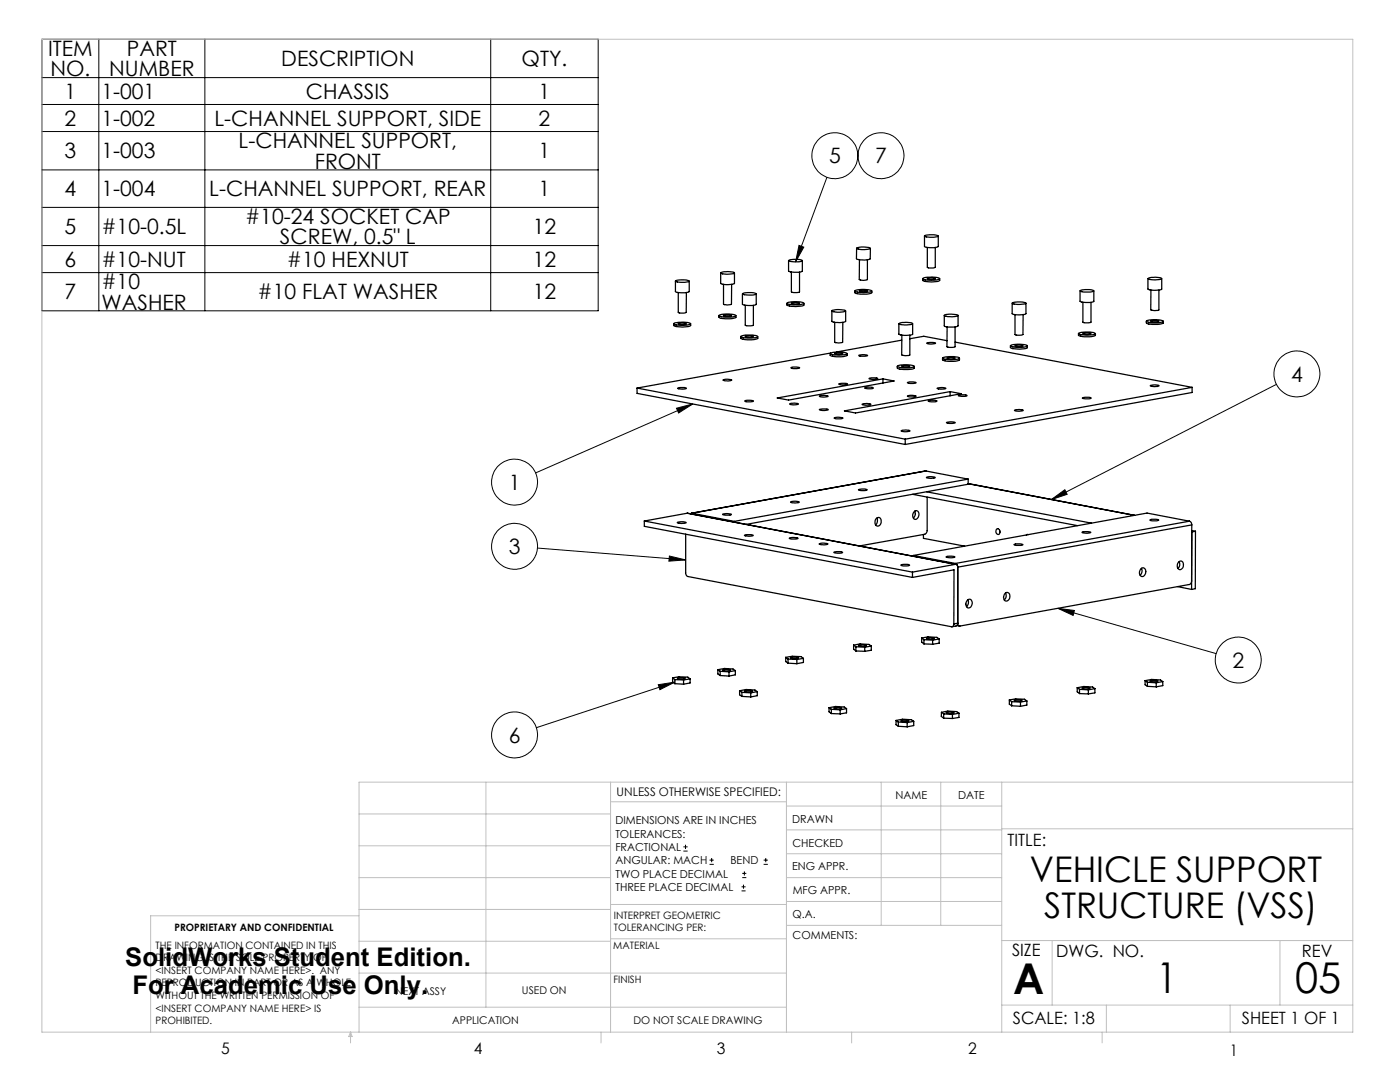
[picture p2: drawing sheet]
<svg xmlns="http://www.w3.org/2000/svg" width="279mm" height="216mm" viewBox="0 0 279 216" stroke-linecap="round" stroke-linejoin="round" font-family="sans-serif">
<g fill="none" stroke="#000" stroke-width=".2">
<path d="M8.4 7.8h111v54.2h-111zM8.4 15.5h111M19.7 7.8v54.2M40.9 7.8v54.2M97.9 7.8v54.2M8.4 20.8h111M8.4 26.2h111M8.4 33.9h111M165 35.4l-6.2 16.8M8.4 41.4h111M8.4 49h111M8.4 54.4h111"/>
<path d="M159.5 49l.9 .3-1.6 2.9zM254.7 76.7l-44.9 23M135 81.5l3.3-.9-2.9 1.8zM138.3 80.6l-31.4 13.8M209.8 99.7l2.7-2 .5 .9zM107.3 109.4l29.5 2.3M133.6 110.9l3.2 .8-3.3 .3zM131.4 136.6l3.3-.5-3 1.5zM134.7 136.1l-27.7 9.1M211.1 121.4l3.3 .4-.2 1zM211.1 121.4l31.6 9M136.4 169.8h.8"/>
<path d="M136.4 169h.8M136.8 168.6v.8M141.6 172.5h.9M141.6 171.6h.9M142 171.2v.8M148 177.8h.8M148 177h.8M148.1 175.1h.8M148.1 174.3h.8M148.4 176.5v.8M148.6 173.9v.8M152.4 172.5h.8"/>
<path d="M152.4 171.6h.8M152.8 171.2v.8"/>
<circle cx="166.6" cy="31.1" r="4.6"/>
<circle cx="175.8" cy="31.1" r="4.6"/>
<circle cx="258.8" cy="74.6" r="4.6"/>
<circle cx="102.7" cy="96.2" r="4.6"/>
<circle cx="102.7" cy="109" r="4.6"/>
<circle cx="247.1" cy="131.7" r="4.6"/>
<circle cx="102.7" cy="146.6" r="4.6"/>
</g>
<g fill="none" stroke="#c0c0c0" stroke-width=".2">
<path d="M8.4 7.8h261.6v198.2h-261.6zM97 156.1v44.9M121.8 156.1v49.9M121.8 160h35.2M157 156.1v49.9M175.9 156.1v28.5M187.7 156.1v28.5M199.9 156.1v49.9M270 156.1h-198.4v49.9M71.6 175.1h50.2M71.6 168.8h50.2M71.6 162.4h50.2"/>
<path d="M157 170.4h42.9M157 165.6h42.9M157 160.8h42.9M157 175.1h42.9M157 179.9h42.9M199.9 165.4h70.1M71.6 194.2h85.4M71.6 187.8h50.2M71.6 181.5h50.2M71.6 182.7h-41.5v23.3M121.8 187.3h35.2M121.8 180.5h35.2"/>
<path d="M157 184.6h42.9M199.9 187.7h70.1M210 187.7v12.9M255.4 187.7v12.9M70 206v2.1M70 206l.3 .8h-.7zM71.6 201h85.4M119.9 206v2.1M170 206v2.1M199.9 200.6h70.1M220 206v2.1M220.8 200.6v5.4"/>
<path d="M245.5 200.6v5.4"/>
</g>
<path d="M135 81.5l3.3-.9-2.9 1.8zM209.8 99.7l2.7-2 .5 .9zM211.1 121.4l3.3 .4-.2 1zM131.4 136.6l3.3-.5-3 1.5zM133.6 110.9l3.2 .8-3.3 .3zM159.5 49l.9 .3-1.6 2.9z" fill="#000"/>
<g fill="none" stroke="#000" stroke-width=".25">
<path d="M134.8 56.1v2.1a3.8 3.8 0 0 0 2.7 0v-2.1M134.8 56.1a4.2 4.2 0 0 1 2.7 0 3.7 3.7 0 0 1-2.7 0zM135.4 58.4v3.9l.5 .2 1-.2 .1-3.9M143.8 54.4v2.1a3.5 3.5 0 0 0 2.8 .1v-2.1M143.8 54.4a3.9 3.9 0 0 1 2.8 0 3.5 3.5 0 0 1-2.8 0zM144.4 56.7v4a1.87 1.87 0 0 0 1.6 0v-4M148.2 58.6v2.1a3.8 3.8 0 0 0 2.7 0v-2.1M148.2 58.6a4.1 4.1 0 0 1 2.7 0 3.6 3.6 0 0 1-2.7 0zM157.4 52v2.1a3.8 3.8 0 0 0 2.7 0v-2.1M157.4 52a4.1 4.1 0 0 1 2.7 0 3.6 3.6 0 0 1-2.7 0zM157.9 54.3v3.9l.5 .2 1.2-.2v-3.9M170.6 58a5.1 5.1 0 0 1 3.4 0 4.1 4.1 0 0 1-2.9 .3z"/>
<path d="M170.6 58.1v.3a4.7 4.7 0 0 0 3.4 0v-.3M171 49.5a4 4 0 0 1 2.7 0 3.5 3.5 0 0 1-2.7 0zM171 49.5l-.1 2.1a4.1 4.1 0 0 0 2.8 0v-2M171.5 58l1.1-.1 .5 .1v.1a1.63 1.63 0 0 1-1.6-.1zM171.5 51.8v4a1.95 1.95 0 0 0 1.6 0v-4M184.1 55.6a5.1 5.1 0 0 1 3.4 0 4.7 4.7 0 0 1-3.4 0zM184.1 55.6v.4a4.7 4.7 0 0 0 3.4 0v-.4M184.5 47.1v2.1a3.8 3.8 0 0 0 2.8 0v-2.1M184.5 47.1a4.2 4.2 0 0 1 2.8 0 3.7 3.7 0 0 1-2.8 0zM185 55.6l.5-.1 1.2 .1a2.04 2.04 0 0 1-1.7 0zM185.1 49.4v3.9l.5 .2 1.1-.2v-3.9M215.5 58a4.2 4.2 0 0 1 2.8 0 3.7 3.7 0 0 1-2.8 0z"/>
<path d="M215.5 58v2.1a3.8 3.8 0 0 0 2.8 0v-2.1M229.1 55.6v2.1a3.8 3.8 0 0 0 2.7 0v-2.1M229.1 55.6a3.6 3.6 0 0 1 2.7 0 3.6 3.6 0 0 1-2.7 0zM229.7 57.9v3.9a2.15 2.15 0 0 0 1.6 0v-3.9M127.1 77.4v1.1l53.6 10.2M127.1 77.4l53.6 10.2M134.4 64.6v.3a4.7 4.7 0 0 0 3.4 0v-.3M134.4 64.6a5.1 5.1 0 0 1 3.4 0 4.7 4.7 0 0 1-3.4 0zM135.2 77.5l.1-.1a2.4 2.4 0 0 1 1.7 .1 2.52 2.52 0 0 1-1.8 0zM135.3 64.6l.5-.1 1.2 .1a2.04 2.04 0 0 1-1.7 0zM143.5 63v.3a4.9 4.9 0 0 0 3.4 0v-.3M143.5 62.9a5.1 5.1 0 0 1 3.4 0 3.2 3.2 0 0 1-2.5 .4z"/>
<path d="M144.3 75.8a2.52 2.52 0 0 1 1.7 0 2.1 2.1 0 0 1-1.7 0zM144.4 63l.5-.2 1.1 .2-.5 .1zM147.8 67.1v.4a4.7 4.7 0 0 0 3.4 0v-.3M147.9 67.1a5.5 5.5 0 0 1 3.3 0 3.9 3.9 0 0 1-2.9 .3l-.4-.2zM148.7 80a2.48 2.48 0 0 1 1.7 0l-.1 .1a1.72 1.72 0 0 1-1.6-.1zM148.7 67.1a2.24 2.24 0 0 1 1.7 .1 2.25 2.25 0 0 1-1.7-.1zM148.7 60.9v4l.5 .1 1.2-.1v-4M155.1 79.4l21.1-3.8 2.2 .4-21 3.8zM157.1 60.5a5.1 5.1 0 0 1 3.3 0 4.7 4.7 0 0 1-3.3 0zM157.1 60.5v.4a4.7 4.7 0 0 0 3.3 0v-.4M157.9 73.3a2.48 2.48 0 0 1 1.7 .1 2.52 2.52 0 0 1-1.8 0zM157.9 60.5a2.24 2.24 0 0 1 1.7 0 2.25 2.25 0 0 1-1.7 0z"/>
<path d="M163.5 79a2.52 2.52 0 0 1 1.8 .1 2.1 2.1 0 0 1-1.8-.1zM165.7 70.6v.3a4.7 4.7 0 0 0 3.4 0v-.3M165.7 70.5a5 5 0 0 1 3.4 0 3.9 3.9 0 0 1-2.9 .3zM165.7 70.4l-38.6 7M166 62a4.2 4.2 0 0 1 2.8 0 3.8 3.8 0 0 1-2.7 .1zM166 62v2.1a3.8 3.8 0 0 0 2.8 0v-2M166.5 70.6l.6-.2 1.1 .2-.5 .1zM166.6 64.3v4a1.87 1.87 0 0 0 1.6 0v-4M167.4 76.6l1.2-.1 .6 .1a2.1 2.1 0 0 1-1.8 0zM171.4 70.9a2.19 2.19 0 0 1 1.7 .1l-1.2 .1-.5-.1zM172.5 77.4a2.5 2.5 0 0 1 1.8 0v.1a2.48 2.48 0 0 1-1.8-.1zM173.4 75.5l.6-.1 1.2 .1a2.26 2.26 0 0 1-1.8 0z"/>
<path d="M176.2 75.6v.8M179.1 73.1v.3a4.9 4.9 0 0 0 3.4 0v-.3M179.1 73a5.6 5.6 0 0 1 3.4 .1 4.4 4.4 0 0 1-3.4 0zM179.4 64.6v2.1a3.8 3.8 0 0 0 2.7 0v-2.1M179.4 64.6a3.6 3.6 0 0 1 2.7 0 3.6 3.6 0 0 1-2.7 0zM180 67.9l-13.1 2.3M180 73h1.1l.5 .1-1.2 .1h-.4zM180 66.9v3.9a2.15 2.15 0 0 0 1.6 0v-3.9M181.1 79a2.5 2.5 0 0 1 1.7 .1 2.48 2.48 0 0 1-1.7-.1zM181.1 76.3a2.48 2.48 0 0 1 1.7 .1h-.1a1.81 1.81 0 0 1-1.6-.1zM181.6 67.6l2.8-.5 4.6 .9M184.9 68.5l.7-.2 1.1 .2a2.34 2.34 0 0 1-1.8 0z"/>
<path d="M187 77.5a2.26 2.26 0 0 1 1.8 0l-.6 .1zM188.1 71.5v.3a4.7 4.7 0 0 0 3.4 0v-.3M188.2 71.4a5.6 5.6 0 0 1 3.3 0 4.1 4.1 0 0 1-2.9 .3l-.5-.2zM188.5 62.9a4.2 4.2 0 0 1 2.7 0 3.9 3.9 0 0 1-2.7 .1zM188.5 62.9v2.1a3.8 3.8 0 0 0 2.7 0v-2.1M189 65.2v4l.5 .1 1.1-.1v-4M189.1 71.4l.7-.1 .8 .1a1.5 1.5 0 0 1-1.6 .1zM189.6 78.1v.9M190.6 68.3l47.3 9M191.2 78.9l.1-.1a1.72 1.72 0 0 1 1.7 .2 2.48 2.48 0 0 1-1.8-.1zM201.6 69v.3a4.4 4.4 0 0 0 3.4 .1v-.4M201.6 69a4.8 4.8 0 0 1 3.4 0 3.5 3.5 0 0 1-2.9 .2z"/>
<path d="M202 60.5a4.2 4.2 0 0 1 2.8 0 3.7 3.7 0 0 1-2.8 0zM202 60.5v2.1a3.8 3.8 0 0 0 2.8 0v-2.1M202.5 69l.6-.1 1.1 .1a2.04 2.04 0 0 1-1.7 0zM202.6 62.8v3.9l.5 .2 1.1-.2v-3.9M215.2 66.6v.3a4.7 4.7 0 0 0 3.4 0v-.3M215.3 66.5a5.5 5.5 0 0 1 3.3 0 3.9 3.9 0 0 1-2.9 .3l-.4-.2zM216 79.4l.1-.1a1.81 1.81 0 0 1 1.6 .2 2.48 2.48 0 0 1-1.7-.1zM216.1 60.3v4l.5 .1 1.1-.1v-4M216.1 66.5l.8-.1 .8 .2-1.1 .1zM228.8 64.1v.3a4.9 4.9 0 0 0 3.4 .1v-.4M228.8 64a5.6 5.6 0 0 1 3.4 .1 4.4 4.4 0 0 1-3.4 0zM229.6 76.9a2.19 2.19 0 0 1 1.7 .1 2.52 2.52 0 0 1-1.7 0z"/>
<path d="M229.7 64h1.1l.5 .1-1.1 .1h-.5zM237.9 77.3v1l-57.2 10.4M237.9 77.3l-57.2 10.3M157.6 80.6a2.52 2.52 0 0 1 1.7 0 2.1 2.1 0 0 1-1.7 0zM163.5 81.7l1.3-.1 .5 .1a2.17 2.17 0 0 1-1.8 0zM166.5 83.4a2.52 2.52 0 0 1 1.7 0v.1a2.4 2.4 0 0 1-1.7-.1zM168.5 82l21.1-3.9 2.2 .5-21.1 3.8zM171.3 97.7l.7-.1 1 .1a1.8 1.8 0 0 1-1.7 0zM172 80.6a2.52 2.52 0 0 1 1.8 .1 2.1 2.1 0 0 1-1.8-.1zM179.8 85.9a2.52 2.52 0 0 1 1.8 .1 2.1 2.1 0 0 1-1.8-.1zM180.7 87.6v1.1M182.1 98.6l32.9 6.3"/>
<path d="M184.8 94l-46.8 8.4M184.8 94l-46.7 8.4M184.8 94l8.4 1.6M184.9 95.3a2.47 2.47 0 0 1 1.8 0 2.11 2.11 0 0 1-1.8 0zM185 98.1l32.8 6.3M185 99.2v6.8l-.4 .6-13.1 2.3M185.2 80l.6-.1 1.2 .1a2.26 2.26 0 0 1-1.8 0zM188.9 84.3a2.48 2.48 0 0 1 1.7 0l-.1 .1a1.81 1.81 0 0 1-1.6-.1zM193.2 96.5l33.2 6.3M193.2 95.6l-46.7 8.4M193.2 95.6v1l-44.3 8M202.5 81.8a2.52 2.52 0 0 1 1.7 .1 2.1 2.1 0 0 1-1.7-.1z"/>
<path d="M128.6 104l53.5 10.2M128.6 104v1l53.5 10.2M135.1 104.3a2.17 2.17 0 0 1 1.8 0 2.61 2.61 0 0 1-1.8 0zM136.8 106.6v7.8l.4 .6 52.7 10.1a.49 .49 0 0 0 .5-.6M137.1 102.4l53.7 10.2M137.1 102.4l-8.5 1.6M137.1 102.4l53.6 10.2M138.1 102.4l-.3 .1M138.1 102.4l8.4 1.6M144.2 102.6l1-.1 .7 .1v.1a2.16 2.16 0 0 1-1.7-.1zM146.5 104v.2M148.6 106.8a2.48 2.48 0 0 1 1.7 .1 2.52 2.52 0 0 1-1.7-.1z"/>
<path d="M157.5 107.4a2.52 2.52 0 0 1 1.8 0l-.1 .1a2.48 2.48 0 0 1-1.7-.1zM157.8 100.2a2.36 2.36 0 0 1 1.7 0 2.52 2.52 0 0 1-1.7 0zM163.5 108.5a2.52 2.52 0 0 1 1.7 0 2.1 2.1 0 0 1-1.7 0zM166.4 110.2l.1-.1a1.81 1.81 0 0 1 1.6 .2 2.48 2.48 0 0 1-1.7-.1zM174.8 103.5a.57 .57 0 0 1 .7-.2 .57 .57 0 0 1 .4 .6 .71 .71 0 0 1-.3 .9 .71 .71 0 0 1-.9-.1l-.1-.6zM175 103.4l.1 .1a1.18 1.18 0 0 1-.4 1.2M179.8 112.7a2.5 2.5 0 0 1 1.7 .1 2.48 2.48 0 0 1-1.7-.1zM182.1 114.2v1M182.1 115.2l8.3-1.5v10.8M182.2 110.8v.2M182.2 110.8l8.5 1.6M182.5 102a1.07 1.07 0 0 1-.2 1.4"/>
<path d="M182.6 102a.62 .62 0 0 1 .7 .1 .62 .62 0 0 1 .1 .8 .64 .64 0 0 1-.7 .7 .64 .64 0 0 1-.6-.8zM184.3 106.6v.8l8.2 1.6M188.8 111.1h.1a2.37 2.37 0 0 1 1.7 .1 2.47 2.47 0 0 1-1.8-.1zM190.7 112.6a.49 .49 0 0 1 .4 .6M190.7 112.4a.7 .7 0 0 1 .4 .8M190.7 112.6l-8.6 1.6M191.1 113.2v11.2M193.1 119.7a.62 .62 0 0 1 .8 0 .62 .62 0 0 1 .1 .8 .65 .65 0 0 1-.4 .7 .65 .65 0 0 1-.8-.3 1.17 1.17 0 0 1 .3-1.2zM193.1 119.7l.1 .1a1.23 1.23 0 0 1-.3 1.3M198.9 105.6a.56 .56 0 0 1 .6 .2 .56 .56 0 0 1 0 .7 .56 .56 0 0 1-.7-.2 .56 .56 0 0 1 .1-.7zM199.5 105.8l.1 .4M200.6 118.4a.62 .62 0 0 1 .8 0 .62 .62 0 0 1 .1 .7 .67 .67 0 0 1-.7 .8 .67 .67 0 0 1-.5-1z"/>
<path d="M200.7 118.3v.2a1.03 1.03 0 0 1-.3 1.2M202.4 108.7l.1-.1a1.89 1.89 0 0 1 1.6 .1l-1.3 .1zM205.2 106.7l-.4 .1M215.9 106.2l.6-.1 1.2 .1a2.18 2.18 0 0 1-1.8 0zM227.6 113.6l.3-.3a.83 .83 0 0 1 .8 .6 .83 .83 0 0 1-.4 1 .62 .62 0 0 1-.7 0 .62 .62 0 0 1-.2-.8zM227.8 113.4l.1 .1a1.23 1.23 0 0 1-.4 1.3M229.5 103.8l.1-.1a2.01 2.01 0 0 1 1.6 .1l-1.3 .1zM235 117.1l2.8 .5M235.2 112.2a.56 .56 0 0 1 .7-.2 .56 .56 0 0 1 .3 .7 .7 .7 0 0 1-.3 .8 .7 .7 0 0 1-.9-.1 1.21 1.21 0 0 1 .2-1.2zM235.3 112l.1 .2a1.03 1.03 0 0 1-.3 1.2M237.4 104l.4 .4v.3M237.4 104l-46.7 8.4"/>
<path d="M237.4 104l-8.5-1.6-46.7 8.4M237.8 115.9l-.1 .4-.3 .3-45.8 8.3a.49 .49 0 0 1-.5-.5M237.8 105.9l.8 .1M237.8 104.7v12.9M237.8 104.7l-46.7 8.5M238.6 106l-.8 .2M238.6 106l-.1 11.5-.7 .1M134.2 135.3l1.3-.3 1.8 .1 .4 .4M134.2 135.3l.5 .3M134.2 135.3v.8l.5 .3M134.7 136.4l1.7 .1M134.7 135.6v.8"/>
<path d="M134.7 135.6l1.7 .1M135.2 135.3l1.1-.1 .5 .2-1.1 .1-.5-.1zM136.4 135.7v.8M137.7 135.5l-1.3 .2M137.7 135.5v.8l-1.3 .2M143.3 133.6l1.3-.2 1.7 .1 .5 .3M143.3 133.6l.4 .3M143.3 133.6v.9l.4 .3M143.7 134.8l1.8 .1M143.7 133.9v.9M143.7 133.9l1.8 .2M144.2 133.7a1.87 1.87 0 0 1 1.6 0l-.5 .2z"/>
<path d="M145.5 134.1v.8M146.8 133.8l-1.3 .3M146.8 133.8v.9l-1.3 .2M147.6 137.8l1.3-.2 1.8 .1 .4 .3M147.6 137.8l.5 .3M147.6 137.8v.8l.5 .4M148.1 139l1.7 .1M148.1 138.1v.9M148.1 138.1l1.7 .2M148.6 137.9l.4-.1 1.2 .1-.6 .1zM149.8 138.3v.8M151.1 138l-1.3 .3"/>
<path d="M151.1 138v.8l-1.3 .3M156.8 131.2l1.3-.2h1.8l.4 .4M156.8 131.2l.5 .3M156.8 131.2v.8l.5 .3M157.3 131.5l1.7 .1M157.3 132.3l1.7 .1M157.3 131.5v.8M157.8 131.3l.5-.2 1.1 .2-.5 .1zM159 131.6v.8M160.3 131.4l-1.3 .2M160.3 131.4v.8l-1.3 .2M170.4 128.7l1.3-.2 1.7 .1 .5 .3"/>
<path d="M170.4 128.7l.4 .3M170.4 128.7v.8l.4 .4M170.8 129l1.8 .2M170.8 129.9l1.8 .1M170.8 129v.9M171.3 128.8a2.15 2.15 0 0 1 1.6 0 2.15 2.15 0 0 1-1.6 0zM172.6 129.2v.8M173.9 128.9l-1.3 .3M173.9 128.9v.9l-1.3 .2M183.9 127.3l1.3-.2 1.8 .1 .4 .3M183.9 127.3l.5 .3M183.9 127.3v.8l.5 .4"/>
<path d="M184.4 128.5l1.7 .1M184.4 127.6v.9M184.4 127.6l1.7 .1M184.9 127.4l.8-.2 .7 .2a1.63 1.63 0 0 1-1.5 0zM186.1 127.7v.9M187.4 127.5l-1.3 .2M187.4 127.5v.8l-1.3 .3M191 124.8l.5 .1M191.1 124.4l-.3 .5-.8 .2M191.1 124.4l-.7 .1M201.4 139.7l1.3-.2h1.8l.4 .4M201.4 139.7l.5 .3"/>
<path d="M201.4 139.7v.8l.5 .3M202.5 139.7l1-.1 .5 .2-1.1 .1-.5-.1zM204.9 139.9l-1.2 .2M204.9 139.9v.8l-1.2 .2M215 137.2l1.3-.2 1.8 .1 .4 .3M215 137.2l.4 .3M215 137.2v.8l.4 .4M215.4 137.5l1.8 .2M215.4 138.4l1.8 .1M215.4 137.5v.9M215.9 137.3l.5-.1 1.2 .1a1.95 1.95 0 0 1-1.7 0zM217.2 137.7v.8"/>
<path d="M218.5 137.4l-1.3 .3M218.5 137.4v.9l-1.3 .2M228.5 135.8l1.3-.2 1.8 .1 .5 .3M228.5 135.8l.5 .3M228.5 135.8v.8l.5 .3M229 136.1l1.8 .1M229 136.9l1.8 .2M229 136.1v.8M229.5 135.9l.5-.2 1.1 .2-.5 .1zM230.8 136.2v.9M232.1 136l-1.3 .2M232.1 136v.8l-1.3 .3"/>
<path d="M165.5 141.2l1.3-.2 1.7 .1 .4 .3M165.5 141.2l.4 .3M165.5 141.2v.8l.4 .4M165.9 142.4l1.8 .1M165.9 141.5v.9M165.9 141.5l1.8 .1M166.4 141.3a2.06 2.06 0 0 1 1.6 0 2.07 2.07 0 0 1-1.6 0zM167.7 141.6v.9M168.9 141.4l-1.2 .2M168.9 141.4v.8l-1.2 .3M178.8 143.8l1.3-.3 1.8 .1 .5 .3M178.8 143.8l.5 .3"/>
<path d="M178.8 143.8v.8l.5 .3M179.3 144.9l1.7 .1M179.3 144.1v.8M179.3 144.1l1.7 .1M179.8 143.9l.5-.2 1.1 .2-.5 .1zM181 144.2v.8M182.4 143.9l-1.4 .3M182.4 143.9v.9l-1.4 .2M187.9 142.1l1.3-.2 1.7 .1 .5 .3M187.9 142.1l.4 .4M187.9 142.1v.8l.4 .4M188.3 143.3l1.8 .1"/>
<path d="M188.3 142.5l1.8 .1M188.3 142.5v.8M188.8 142.2l.5-.1 1.1 .1a1.95 1.95 0 0 1-1.6 0zM190.1 142.6v.8M191.4 142.3l-1.3 .3M191.4 142.3v.9l-1.3 .2M201.9 140l1.8 .1M201.9 140.8l1.8 .1M201.9 140v.8M203.7 140.1v.8"/>
</g>
<g font-size="8.5">
<text x="202.2" y="198.3">A</text>
<text x="230.8" y="198.1">1</text>
<text x="258.4" y="198.1">05</text>
</g>
<g font-size="7.1">
<text x="205.6" y="176">VEHICLE SUPPORT</text>
<text x="208.4" y="183.1">STRUCTURE (VSS)</text>
</g>
<g font-size="5.1">
<text x="25" y="192.8">SolidWorks Student Edition.</text>
<text x="26.4" y="198.4">For Academic Use Only.</text>
</g>
<g font-size="4.2">
<text x="9.6" y="11.1">ITEM</text>
<text x="25.3" y="11.1">PART</text>
<text x="10.1" y="15.2">NO.</text>
<text x="21.8" y="15.2">NUMBER</text>
<text x="56.1" y="13.2">DESCRIPTION</text>
<text x="104.1" y="13.2">QTY.</text>
<text x="12.9" y="19.7">1</text>
<text x="20.2" y="19.7">1-001</text>
<text x="61.1" y="19.7">CHASSIS</text>
<text x="107.5" y="19.7">1</text>
<text x="12.9" y="25.1">2</text>
<text x="20.2" y="25.1">1-002</text>
<text x="42.8" y="25.1">L-CHANNEL SUPPORT, SIDE</text>
<text x="47.6" y="29.5">L-CHANNEL SUPPORT,</text>
<text x="107.5" y="25.1">2</text>
<text x="12.9" y="31.6">3</text>
<text x="20.2" y="31.6">1-003</text>
<text x="62.8" y="33.6">FRONT</text>
<text x="107.5" y="31.6">1</text>
<text x="165.5" y="32.6">5</text>
<text x="174.7" y="32.6">7</text>
<text x="12.9" y="39.1">4</text>
<text x="20.2" y="39.1">1-004</text>
<text x="41.8" y="39.1">L-CHANNEL SUPPORT, REAR</text>
<text x="107.5" y="39.1">1</text>
<text x="12.9" y="46.7">5</text>
<text x="20.2" y="46.7">#10-0.5L</text>
<text x="48.9" y="44.6">#10-24 SOCKET CAP</text>
<text x="106.3" y="46.7">12</text>
<text x="12.9" y="53.2">6</text>
<text x="20.2" y="53.2">#10-NUT</text>
<text x="55.9" y="48.8">SCREW, 0.5&quot; L</text>
<text x="57.3" y="53.2">#10 HEXNUT</text>
<text x="106.3" y="53.2">12</text>
<text x="12.9" y="59.7">7</text>
<text x="20.2" y="57.7">#10</text>
<text x="51.4" y="59.7">#10 FLAT WASHER</text>
<text x="106.3" y="59.7">12</text>
<text x="20.2" y="61.8">WASHER</text>
<text x="257.7" y="76.1">4</text>
<text x="101.5" y="97.7">1</text>
<text x="101.5" y="110.5">3</text>
<text x="246" y="133.2">2</text>
<text x="101.5" y="148.2">6</text>
</g>
<g font-size="3.4">
<text x="201.1" y="168.8">TITLE:</text>
<text x="202" y="190.8">SIZE</text>
<text x="210.8" y="190.9">DWG. NO.</text>
<text x="259.8" y="191">REV</text>
<text x="202.1" y="204.4">SCALE: 1:8</text>
<text x="247.8" y="204.4">SHEET 1 OF 1</text>
</g>
<g font-size="3.2">
<text x="44.2" y="210.4">5</text>
<text x="94.6" y="210.3">4</text>
<text x="143.1" y="210.4">3</text>
<text x="193.2" y="210.3">2</text>
<text x="245.4" y="210.6">1</text>
</g>
<text font-size="2.4" x="123.1" y="158.9">UNLESS OTHERWISE SPECIFIED:</text>
<g font-size="2.2">
<text x="178.7" y="159.4">NAME</text>
<text x="191.2" y="159.4">DATE</text>
<text x="122.8" y="164.5">DIMENSIONS ARE IN INCHES</text>
<text x="122.8" y="167.1">TOLERANCES:</text>
<text x="158.1" y="164.2">DRAWN</text>
<text x="122.8" y="169.8">FRACTIONAL</text>
<text x="122.8" y="172.5">ANGULAR: MACH</text>
<text x="145.8" y="172.5">BEND</text>
<text x="158.1" y="173.7">ENG APPR.</text>
<text x="158.2" y="169.1">CHECKED</text>
<text x="122.8" y="175.1">TWO PLACE DECIMAL</text>
<text x="122.8" y="177.8">THREE PLACE DECIMAL</text>
<text x="158.2" y="178.4">MFG APPR.</text>
<text x="158.2" y="183.2">Q.A.</text>
<text x="158.2" y="187.4">COMMENTS:</text>
</g>
<g font-size="2.1">
<text x="78.8" y="198.5">NEXT ASSY</text>
<text x="104.2" y="198.4">USED ON</text>
<text x="90.2" y="204.3">APPLICATION</text>
<text x="126.4" y="204.3">DO NOT SCALE DRAWING</text>
</g>
<g font-size="2">
<text x="34.8" y="185.7">PROPRIETARY AND CONFIDENTIAL</text>
<text x="122.5" y="183.3">INTERPRET GEOMETRIC</text>
<text x="122.5" y="185.9">TOLERANCING PER:</text>
<text x="31.1" y="189.3">THE INFORMATION CONTAINED IN THIS</text>
<text x="31.1" y="191.8">DRAWING IS THE SOLE PROPERTY OF</text>
<text x="122.4" y="189.4">MATERIAL</text>
<text x="31.1" y="194.3">&lt;INSERT COMPANY NAME HERE&gt;. ANY</text>
<text x="31.1" y="196.8">REPRODUCTION IN PART OR AS A WHOLE</text>
<text x="122.4" y="196.2">FINISH</text>
<text x="31.1" y="199.4">WITHOUT THE WRITTEN PERMISSION OF</text>
<text x="31.1" y="201.9">&lt;INSERT COMPANY NAME HERE&gt; IS</text>
<text x="31.1" y="204.4">PROHIBITED.</text>
</g>
</svg>
